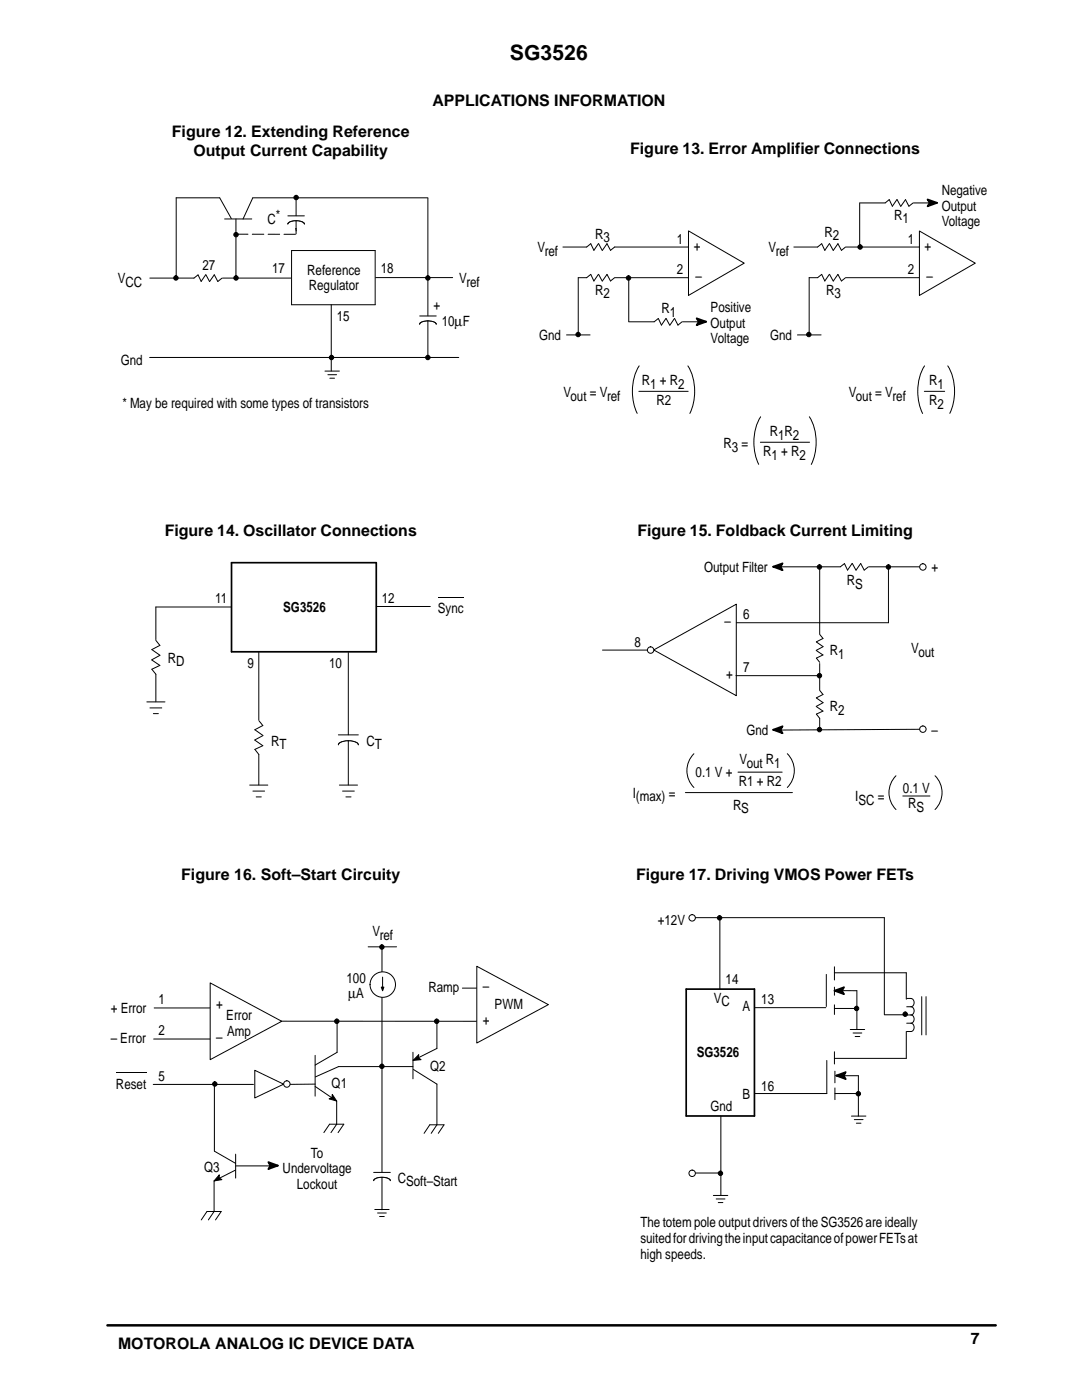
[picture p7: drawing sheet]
<svg xmlns="http://www.w3.org/2000/svg" width="216mm" height="279mm" viewBox="0 0 216 279" stroke-linecap="round" stroke-linejoin="round" font-family="sans-serif">
<path d="M21.4 264.5h177.3" fill="none" stroke="#000" stroke-width=".5"/>
<g fill="none" stroke="#000" stroke-width=".2">
<path d="M85.4 39.5h-35l-1.9 4.2M85.4 39.6v23.4M41 54.8l-.9 1.4-.6-1.3-.8 .6h-8.8M41.1 54.8l.7 1.4M44.3 55.5l-.8 .7-.7-1.4-1 1.4M44.4 55.5h13.6M44.8 43.7h5.4M46.2 43.6l-2.4-4.1h-8.6v16M47.1 43.7v11.8M74.9 50h-16.7v10.8h16.7M75 55.4h15.3M119.4 54.8l-.9 1.3-.6-1.3-.8 .6h-1.7"/>
<path d="M119.4 54.7l.8 1.4M122.6 55.4l-.8 .7-.7-1.3-.9 1.3M122.7 55.4h14.7M125.5 55.4v8.8M29.9 71.3h61.6M64.8 74.1h2.9M65.4 74.8h1.8M65.8 75.5h.9M66.1 60.8v13.2M83.7 64.7a2.58 2.58 0 0 1 3.1-.4l.2 .4M83.7 63.1h3.3M85.4 64v7.3"/>
<path d="M113 66.8h4.7M92.3 197.2h2.8M30.7 207.4h11.5M30.8 201.2h11.4M55.9 203.8h39.4"/>
</g>
<path d="M47.2 46.7l11.8 .1" fill="none" stroke="#000" stroke-width=".2" stroke-dasharray="2.3 .9"/>
<path d="M59.1 46.1l-.1-.5" fill="none" stroke="#000" stroke-width=".2" stroke-dasharray=".5 .2"/>
<g fill="none" stroke="#000" stroke-width=".2" stroke-dasharray="2.7 1">
<path d="M57.4 44.7h.1M57.5 44.6l-.1 .1M57.5 44.5v.1M57.5 44.5h.1M57.6 44.4l-.1 .1M57.7 44.4h-.1M57.8 44.3l-.1 .1M57.9 44.3h-.1M58 44.2l-.1 .1M58.2 44.2h-.2M58.3 44.1l-.1 .1M58.4 44.1h-.1"/>
<path d="M58.6 44.1h-.2M58.8 44.1h-.2M58.9 44.1h-.1M59 45.6h.1M59.1 44v2.7M59.1 44.1h-.2M59.2 44.1h-.1M59.4 44.1h-.2M59.6 44.1h-.2M59.7 44.1h-.1M59.9 44.1h-.2M60 44.2l-.1-.1"/>
<path d="M60.1 44.2h-.1M60.3 44.3l-.2-.1M60.4 44.3h-.1M60.5 44.4l-.1-.1M60.6 44.4h-.1M60.6 44.5v-.1M60.7 44.5h-.1M60.7 44.6v-.1M60.7 44.7h.1M60.7 44.7v-.1"/>
</g>
<path d="M60.7 43.1h-3.3" fill="none" stroke="#000" stroke-width=".2" stroke-dasharray="3.3 1.2"/>
<path d="M59.1 39.6v3.5" fill="none" stroke="#000" stroke-width=".2" stroke-dasharray="3.5 1.3"/>
<path d="M137.4 46.1l11.1 6.4-11.1 6.5z" fill="#fff"/>
<g fill="none" stroke="#000" stroke-width=".2">
<path d="M112.3 49.3h4.8l.8-.7 .6 1.4 .9-1.4 .8 1.4M115.4 55.4v11.4M137.4 49.3h-14.8l-.8 .7-.7-1.4-.9 1.4M148.5 52.5l-11.1-6.4v12.9l11.1-6.5M165.5 54.8l-.9 1.3-.6-1.3-.9 .6h-1.6M165.5 54.7l.8 1.4M168.7 55.4l-.8 .7-.7-1.3-.9 1.3M168.8 55.4h14.7M171.5 40.5v8.8M125.5 64.2h5l.9-.6 .6 1.3 .9-1.3 .7 1.3M136.1 64.2l-.8 .7-.7-1.3-.9 1.3M136.2 64.2h3.9"/>
<path d="M159.1 66.8h4.7"/>
</g>
<path d="M140.1 64.2h.8" fill="none" stroke="#000" stroke-width=".34"/>
<path d="M139 63.5l1.9 .7-1.9 .7 .4-.7z" fill-rule="evenodd" fill="#000" stroke="#000" stroke-width=".34"/>
<path d="M183.5 46.1l11.1 6.4-11.1 6.5z" fill="#fff"/>
<g fill="none" stroke="#000" stroke-width=".2">
<path d="M179 39.8l-.9 1.4-.7-1.4-.8 .7h-5M179 39.8l.7 1.4M161.5 55.4v11.4M165.5 48.6l-.9 1.4-.6-1.4-.9 .7h-4.7M165.5 48.6l.8 1.4 .9-1.4 .7 1.4 .8-.7M168.8 49.3h14.7M182.2 40.5l-.8 .7-.7-1.4-.9 1.4M182.3 40.5h3.9M194.6 52.5l-11.1-6.4v12.9l11.1-6.5M127.5 78.1h9.8M127.5 73a10.4 10.4 0 0 0-.4 9.5M137.3 73a10.4 10.4 0 0 1 .3 9.5"/>
<path d="M184.4 78.1h4.1M184.5 73a10.4 10.4 0 0 0-.4 9.5M189.1 73a10.4 10.4 0 0 1 .4 9.5M151.7 88.3h9.8M151.8 83.2a10.4 10.4 0 0 0-.4 9.5M161.5 83.2a10.4 10.4 0 0 1 .4 9.5M87.4 119.2h5.1M173.4 113.1h10.8M30.3 131.7l1.6 1.1-1.6 .8 .8 1v5.5M31.1 127.8l.8 1-1.6 .8 1.6 1.2M31.9 130.8l-1.6 .9M46.2 121.1h-15.1v6.6"/>
<path d="M51.6 130.2v13.5M69.5 130.2v16.4M75.1 121h10.8M29.3 140.1h3.6M29.9 141.3h2.4M30.6 142.4h1M49.8 156.7h3.6M50.5 157.9h2.3M50.9 147.7l1.5 1.1-1.5 .8 .7 1v6.1M50.9 145.6l1.5 1.2M51.1 159h1M51.7 143.8l.7 1-1.6 .8"/>
<path d="M52.5 146.8l-1.7 .9M67.5 146.7h4M67.5 148.7a1.47 1.47 0 0 1 1.6-.9l1.5 .2a.9 .9 0 0 1 .9 .7M67.7 156.7h3.6M68.4 157.9h2.3M69 159h1M69.5 147.8v8.9"/>
</g>
<path d="M186.2 40.5h.8M46.2 112.3h28.9v17.8h-28.9z" fill="none" stroke="#000" stroke-width=".34"/>
<path d="M185.1 39.8l1.9 .7-1.9 .7 .4-.7z" fill-rule="evenodd" fill="#000" stroke="#000" stroke-width=".34"/>
<path d="M130.5 129.7l16.4-9.1v18.2z" fill="#fff"/>
<g fill="none" stroke="#000" stroke-width=".2">
<path d="M163.6 113.1v13.4M170 112.5l-.9 1.3-.6-1.3-.8 .6h-13M170.1 112.4l.7 1.4 .9-1.3 .7 1.3 .9-.7M177.3 113.1v11.2h-30.4M130.5 129.7l16.4-9.1v18.2l-16.4-9.1h-10.3M146.8 134.8h16.7M162.9 128.1l1.3 .9-1.3 .8M162.9 129.8l1.3 .9-1.3 .6 .7 .9M162.9 139.3l1.3 .9-1.3 .8M163.6 132.4v5.3M163.6 126.6l.6 .8-1.3 .7M163.6 137.8l.6 .8-1.3 .7"/>
<path d="M136.8 158.2h21.3M138.5 150.4a4.8 4.8 0 0 0 0 6.8M147.3 154.1h8.8M157.1 150.4a4.8 4.8 0 0 1 0 6.8M162.9 141l1.3 .9-1.3 .6 .7 .9v2.2M178.8 154.8a4.8 4.8 0 0 0 0 6.8M180.1 158.9h5.5M184.6 145.5l-29.5 .2M186.6 154.8a4.8 4.8 0 0 1 0 6.8"/>
</g>
<path d="M154.3 113.1h1.4M154.3 145.6h1.4" fill="none" stroke="#000" stroke-width=".34"/>
<g fill="#000" stroke="#000" stroke-width=".34">
<path d="M154.3 113.1l1.9-.7-.4 .7 .4 .7z" fill-rule="evenodd"/>
<path d="M154.3 145.6l1.9-.7-.4 .7 .4 .7z" fill-rule="evenodd"/>
</g>
<path d="M95.1 192.8l14.3 7.7-14.3 7.7z" fill="#fff"/>
<path d="M109.4 200.5l-14.3-7.7v15.4l14.3-7.7" fill="none" stroke="#000" stroke-width=".2"/>
<path d="M41.9 196.2l14.3 7.6-14.3 7.7z" fill="#fff"/>
<g fill="none" stroke="#000" stroke-width=".2">
<path d="M73.5 189h5.6M23.1 214.1h6.1M30.6 216.4h20M56.2 203.8l-14.3-7.6v15.3l14.3-7.7M62.9 216.8l4.3 2.9M62.9 216.4h-6.3M62.9 210.6v8.2M67.3 203.8v6.2l-4.4 2.6M82.4 210v5.3M82.4 212.9h-14.8l-4.7 2M82.5 213.4l4.7 3M87.2 209.2l-4.8 2.4"/>
<path d="M42.8 229.7l4.2 2.5M47 233.5l-4.3 2.2M47 232.7h8M47 230.3v4.8"/>
</g>
<path d="M50.8 213.6l5.8 2.8-5.8 2.7z" fill="#fff"/>
<path d="M76.2 189v45M42.8 216.5v13.2M56.6 216.4l-5.8-2.8v5.5l5.8-2.7M67.2 219.7v4.7l-1.2 1.6M87.2 216.4v8.1l-1.2 1.7M42.7 235.7v6.1l-1.1 1.7M64.6 226l1.2-1.6h2.8l-1.1 1.6M74.6 234h3.3M74.6 235.6l.1-.2 .6-.3 .6-.1 1.2 .1a.8 .8 0 0 1 .8 .5M76.2 234.9v6.5M84.6 226.2l1.2-1.7h2.8l-1.1 1.7M40.2 243.5l1.1-1.7h2.8l-1.1 1.7" fill="none" stroke="#000" stroke-width=".2"/>
<path d="M54.3 232.6h1.2" fill="none" stroke="#000" stroke-width=".34"/>
<path d="M53.5 231.9l2 .7-2 .7 .4-.7z" fill-rule="evenodd" fill="#000" stroke="#000" stroke-width=".34"/>
<circle cx="76.4" cy="196.5" r="2.54" fill="#fff"/>
<g fill="none" stroke="#000" stroke-width=".2">
<path d="M76.3 195v2.7M137.7 183.1h38.8v19.4M143.6 183.1v14.3M164.9 194.5v6.4M166.5 192.9v2.7M166.5 197v1.6M166.5 194.1h14.3v5.3M167.7 197.7h3.3v7.7M180.9 199.3h.9M181.8 199.3a.85 .85 0 0 1 .6 .8 .85 .85 0 0 1-.6 .8M183.9 198.9v7.6M184.8 198.9v7.6"/>
<path d="M87.2 203.8v5.4M150.5 201.1h14.3M165 211.6v6.6h-14.5M166.5 200.5v2M166.5 209.9v2.4M166.5 201.3h4.5M166.6 218.2h4.7M166.6 213.8v2.3M166.6 217.1v2.4M166.8 214.7h4.5M169.7 205.5h2.8M170.2 206.2h1.8"/>
<path d="M170.6 206.9h1M176.5 202.5h3.9M180.8 205.9v5.3h-14.3M180.9 200.9h.9M181.8 200.9a.85 .85 0 0 1 .6 .8 .85 .85 0 0 1-.6 .9h-.9M181.8 202.6a.85 .85 0 0 1 .6 .8 .85 .85 0 0 1-.6 .8h-.9M181.8 204.2a.85 .85 0 0 1 .6 .8 .85 .85 0 0 1-.6 .9h-.9M138 234.1h5.8M142.3 238.6h2.9M142.9 239.3h1.8M143.8 222.7v15.9M169.9 222.7h2.9"/>
<path d="M170.5 223.4h1.7M170.9 224.2h.9M74.8 241.4h2.8M75.3 242.1h1.8M75.7 242.8h1M143.3 240h.9"/>
<circle cx="76.4" cy="196.5" r="2.54"/>
</g>
<g fill="#000" stroke="#000" stroke-width=".2">
<path d="M76.1 197h.5l-.3 .7z"/>
<path d="M66.3 218.4l.9 1.3-1.5-.4 .5-.3z" fill-rule="evenodd"/>
<circle cx="47.1" cy="46.8" r=".44"/>
</g>
<path d="M136.9 197.4h13.6v25.3h-13.6zM166.5 197.7h1.5M166.9 214.7h1.1" fill="none" stroke="#000" stroke-width=".34"/>
<g fill="#000" stroke="#000" stroke-width=".34">
<path d="M166.5 197.7l1.9-.7-.4 .7 .4 .7z" fill-rule="evenodd"/>
<path d="M166.9 214.7l1.9-.7-.4 .7 .4 .7z" fill-rule="evenodd"/>
</g>
<circle cx="184.2" cy="113.2" r=".64" fill="#fff"/>
<circle cx="184.2" cy="113.2" r=".64" fill="none" stroke="#000" stroke-width=".2"/>
<circle cx="138.1" cy="183.2" r=".64" fill="#fff"/>
<circle cx="138.1" cy="183.2" r=".64" fill="none" stroke="#000" stroke-width=".2"/>
<circle cx="57.2" cy="216.3" r=".64" fill="#fff"/>
<g fill="none" stroke="#000" stroke-width=".2">
<path d="M74.9 50v10.8"/>
<circle cx="57.2" cy="216.3" r=".64"/>
</g>
<g fill="#000" stroke="#000" stroke-width=".2">
<circle cx="59.1" cy="39.4" r=".44"/>
<circle cx="35.1" cy="55.5" r=".44"/>
<circle cx="47.1" cy="55.5" r=".44"/>
<circle cx="85.4" cy="55.5" r=".44"/>
<circle cx="125.4" cy="55.5" r=".44"/>
<circle cx="171.6" cy="49.3" r=".44"/>
<circle cx="66.1" cy="71.3" r=".44"/>
<circle cx="85.4" cy="71.3" r=".44"/>
<circle cx="115.4" cy="66.8" r=".44"/>
<circle cx="161.4" cy="66.8" r=".44"/>
<circle cx="163.5" cy="113.2" r=".44"/>
<circle cx="143.6" cy="183.2" r=".44"/>
<circle cx="42.9" cy="216.3" r=".44"/>
</g>
<circle cx="129.8" cy="129.7" r=".64" fill="#fff"/>
<circle cx="129.8" cy="129.7" r=".64" fill="none" stroke="#000" stroke-width=".2"/>
<g fill="#000" stroke="#000" stroke-width=".2">
<circle cx="177.3" cy="113.2" r=".44"/>
<circle cx="163.5" cy="134.8" r=".44"/>
</g>
<circle cx="184.2" cy="145.5" r=".64" fill="#fff"/>
<circle cx="184.2" cy="145.5" r=".64" fill="none" stroke="#000" stroke-width=".2"/>
<g fill="#000" stroke="#000" stroke-width=".2">
<path d="M83.6 210.5l-.1 .6 .5 .4-1.6 .1z" fill-rule="evenodd"/>
<path d="M43.8 234.5l-.1 .6 .6 .3-1.6 .3z" fill-rule="evenodd"/>
<circle cx="163.5" cy="145.6" r=".44"/>
<circle cx="76.2" cy="189" r=".44"/>
<circle cx="67.2" cy="203.8" r=".44"/>
<circle cx="76.2" cy="212.8" r=".44"/>
<circle cx="87.1" cy="203.8" r=".44"/>
</g>
<circle cx="138.1" cy="234.2" r=".64" fill="#fff"/>
<g fill="none" stroke="#000" stroke-width=".2">
<path d="M171.3 214.7v8"/>
<circle cx="138.1" cy="234.2" r=".64"/>
</g>
<g fill="#000" stroke="#000" stroke-width=".2">
<circle cx="170.9" cy="201.3" r=".44"/>
<circle cx="171.3" cy="218.3" r=".44"/>
<circle cx="180.6" cy="202.4" r=".44"/>
<circle cx="143.8" cy="234.2" r=".44"/>
</g>
<text font-size="4.2" x="101.8" y="11.9">SG3526</text>
<g font-size="3.2">
<text x="86.3" y="21.2">APPLICATIONS INFORMATION</text>
<text x="34.3" y="27.3">Figure 12. Extending Reference</text>
<text x="38.6" y="31.2">Output Current Capability</text>
<text x="125.7" y="30.7">Figure 13. Error Amplifier Connections</text>
<text x="32.9" y="106.9">Figure 14. Oscillator Connections</text>
<text x="127.2" y="106.9">Figure 15. Foldback Current Limiting</text>
<text x="36.2" y="175.7">Figure 16. Soft–Start Circuity</text>
<text x="126.9" y="175.7">Figure 17. Driving VMOS Power FETs</text>
<text x="23.6" y="269.3">MOTOROLA ANALOG IC DEVICE DATA</text>
<text x="193.7" y="268.3">7</text>
</g>
<g font-size="2.8">
<text x="187.9" y="38.9">Negative</text>
<text x="53.4" y="44.7">C*</text>
<text x="118.8" y="47.6">R3</text>
<text x="164.5" y="47.3">R2</text>
<text x="178.4" y="43.9">R1</text>
<text x="187.9" y="42">Output</text>
<text x="187.9" y="45.1">Voltage</text>
<text x="40.4" y="53.8">27</text>
<text x="107.2" y="50.3">Vref</text>
<text x="135" y="48.6">1</text>
<text x="138.4" y="50">+</text>
<text x="153.3" y="50.3">Vref</text>
<text x="181.1" y="48.6">1</text>
<text x="184.5" y="50">+</text>
<text x="23.5" y="56.5">VCC</text>
<text x="54.3" y="54.5">17</text>
<text x="61.3" y="54.8">Reference</text>
<text x="61.6" y="57.9">Regulator</text>
<text x="76" y="54.5">18</text>
<text x="91.6" y="56.5">Vref</text>
<text x="118.8" y="58.8">R2</text>
<text x="135" y="54.7">2</text>
<text x="138.8" y="56.1">–</text>
<text x="164.9" y="58.8">R3</text>
<text x="181.1" y="54.7">2</text>
<text x="184.8" y="56.1">–</text>
<text x="67.2" y="64">15</text>
<text x="86.5" y="61.9">+</text>
<text x="88.2" y="65">10µF</text>
<text x="132" y="62.5">R1</text>
<text x="141.8" y="62.3">Positive</text>
<text x="141.8" y="65.4">Output</text>
<text x="107.6" y="67.9">Gnd</text>
<text x="141.8" y="68.5">Voltage</text>
<text x="153.7" y="67.9">Gnd</text>
<text x="24.1" y="72.8">Gnd</text>
<text x="128.1" y="76.9">R1 + R2</text>
<text x="185.4" y="76.9">R1</text>
<text x="24.4" y="81.4">* May be required with some types of transistors</text>
<text x="112.4" y="79.3">Vout = Vref</text>
<text x="131" y="80.9">R2</text>
<text x="169.4" y="79.3">Vout = Vref</text>
<text x="185.4" y="80.9">R2</text>
<text x="144.4" y="89.5">R3 =</text>
<text x="153.6" y="87">R1R2</text>
<text x="152.3" y="91.1">R1 + R2</text>
<text x="140.5" y="114.1">Output Filter</text>
<text x="169" y="116.8">RS</text>
<text x="185.9" y="114.1">+</text>
<text x="43" y="120.4">11</text>
<text x="56.5" y="122.1">SG3526</text>
<text x="76.2" y="120.4">12</text>
<text x="87.4" y="122.4">Sync</text>
<text x="144.6" y="125">–</text>
<text x="148.3" y="123.6">6</text>
<text x="126.6" y="129">8</text>
<text x="165.6" y="130.7">R1</text>
<text x="181.8" y="130.4">Vout</text>
<text x="33.5" y="132.3">RD</text>
<text x="49.4" y="133.3">9</text>
<text x="65.7" y="133.3">10</text>
<text x="144.9" y="135.5">+</text>
<text x="148.3" y="134.1">7</text>
<text x="165.6" y="141.9">R2</text>
<text x="54.1" y="148.9">RT</text>
<text x="73.1" y="148.9">CT</text>
<text x="149" y="146.7">Gnd</text>
<text x="185.9" y="146.7">–</text>
<text x="138.8" y="155.1">0.1 V +</text>
<text x="147.6" y="152.5">Vout R1</text>
<text x="126.3" y="159.2">I(max) =</text>
<text x="146.3" y="161.6">RS</text>
<text x="147.4" y="156.8">R1 + R2</text>
<text x="170.7" y="159.9">ISC =</text>
<text x="180.2" y="158.2">0.1 V</text>
<text x="181.2" y="161.3">RS</text>
<text x="131.2" y="184.5">+12V</text>
<text x="74.3" y="186.9">Vref</text>
<text x="69.1" y="196.1">100</text>
<text x="96.3" y="197.7">–</text>
<text x="144.8" y="196.4">14</text>
<text x="22.1" y="202.1">+ Error</text>
<text x="31.6" y="200.4">1</text>
<text x="43.1" y="201.5">+</text>
<text x="45.2" y="203.6">Error</text>
<text x="69.5" y="199.3">µA</text>
<text x="85.5" y="198.1">Ramp</text>
<text x="98.7" y="201.5">PWM</text>
<text x="142.4" y="200.1">VC</text>
<text x="148.2" y="201.8">A</text>
<text x="151.9" y="200.4">13</text>
<text x="22.1" y="208.2">– Error</text>
<text x="31.6" y="206.5">2</text>
<text x="43.1" y="207.9">–</text>
<text x="45.3" y="206.7">Amp</text>
<text x="96.3" y="204.5">+</text>
<text x="31.6" y="215.7">5</text>
<text x="85.8" y="213.7">Q2</text>
<text x="139" y="210.9">SG3526</text>
<text x="23.1" y="217.4">Reset</text>
<text x="66.2" y="217">Q1</text>
<text x="141.7" y="221.8">Gnd</text>
<text x="148.2" y="219.4">B</text>
<text x="151.9" y="217.7">16</text>
<text x="40.8" y="234">Q3</text>
<text x="62" y="231">To</text>
<text x="56.4" y="234.2">Undervoltage</text>
<text x="59.2" y="237.3">Lockout</text>
<text x="79.4" y="236">CSoft–Start</text>
<text x="127.8" y="244.9">The totem pole output drivers of the SG3526 are ideally</text>
<text x="127.8" y="248">suited for driving the input capacitance of power FETs at</text>
<text x="127.8" y="251.2">high speeds.</text>
</g>
</svg>
